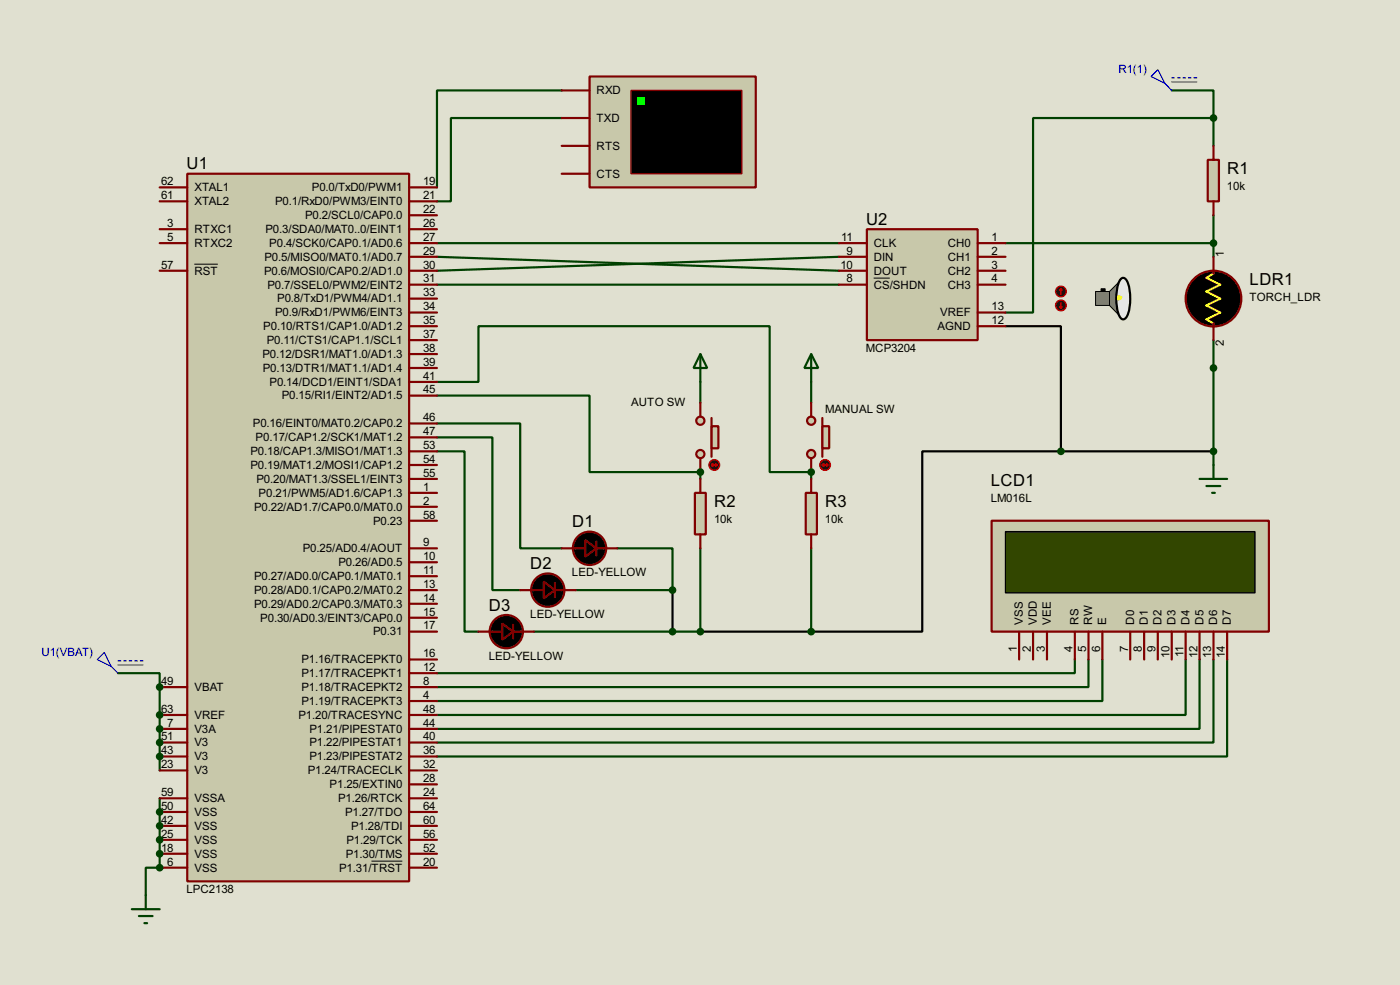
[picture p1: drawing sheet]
<svg xmlns="http://www.w3.org/2000/svg" width="256mm" height="180mm" viewBox="0 0 256 180" stroke-linecap="round" stroke-linejoin="round" font-family="sans-serif">
<path d="M0 0h256.5v180.3h-256.5z" fill="#e0e0d0"/>
<path d="M80.1 52.1h73.6M80.1 44.5h73.6M80.1 47l73.6 2.6M153.7 47l-73.6 2.6M21.6 123.2h7.7v2.6" fill="none" stroke="#004000" stroke-width=".4"/>
<circle cx="29.3" cy="125.8" r=".2" fill="#004000"/>
<path d="M29.3 125.8v5.1" fill="none" stroke="#004000" stroke-width=".4"/>
<circle cx="29.3" cy="130.9" r=".2" fill="#004000"/>
<path d="M29.3 130.9v2.5" fill="none" stroke="#004000" stroke-width=".4"/>
<circle cx="29.3" cy="133.4" r=".2" fill="#004000"/>
<path d="M29.3 133.4v2.5" fill="none" stroke="#004000" stroke-width=".4"/>
<circle cx="29.3" cy="135.9" r=".2" fill="#004000"/>
<path d="M29.3 135.9v2.6" fill="none" stroke="#004000" stroke-width=".4"/>
<circle cx="29.3" cy="138.5" r=".2" fill="#004000"/>
<path d="M29.3 138.5v2.5M29.3 146.1v2.5" fill="none" stroke="#004000" stroke-width=".4"/>
<circle cx="29.3" cy="148.6" r=".2" fill="#004000"/>
<path d="M29.3 148.6v2.6" fill="none" stroke="#004000" stroke-width=".4"/>
<circle cx="29.3" cy="151.2" r=".2" fill="#004000"/>
<path d="M29.3 151.2v2.5" fill="none" stroke="#004000" stroke-width=".4"/>
<circle cx="29.3" cy="153.7" r=".2" fill="#004000"/>
<path d="M29.3 153.7v2.6" fill="none" stroke="#004000" stroke-width=".4"/>
<circle cx="29.3" cy="156.3" r=".2" fill="#004000"/>
<path d="M29.3 156.3v2.5" fill="none" stroke="#004000" stroke-width=".4"/>
<circle cx="29.3" cy="158.8" r=".2" fill="#004000"/>
<g fill="none" stroke="#004000" stroke-width=".4">
<path d="M102.9 16.6h-22.8v17.7M214.7 16.6h7.6v5M102.9 21.6h-20.3v15.3h-2.5M222.3 21.6h-33v35.6h-5.1M222.3 21.6v5.1M222.3 39.4v7.6M184.2 44.5h38.1M80.1 77.5h15.2v22.9h7.6M128.3 69.9v3.8M148.6 69.9v3.8M222.3 62.3v5.1M80.1 80.1h10.1v27.9h5.1"/>
<path d="M80.1 82.6h5v33h2.6M128.3 86.4v1.3M196.9 120.7v2.5h-116.8M199.4 120.7v5.1h-119.3M202 120.7v7.6h-121.9M217.2 120.7v10.2h-137.1M219.8 120.7v12.7h-139.7M222.3 120.7v15.2h-142.2M224.8 120.7v17.8h-144.7M29.3 158.8h-2.6v5.1"/>
</g>
<circle cx="128.3" cy="86.4" r=".2" fill="#004000"/>
<path d="M80.1 72.4h27.9v14h20.3M148.6 86.4v1.3" fill="none" stroke="#004000" stroke-width=".4"/>
<circle cx="148.6" cy="86.4" r=".2" fill="#004000"/>
<path d="M80.1 69.9h7.6v-10.2h53.3v26.7h7.6M222.3 67.4v17.7M113.1 100.4h10.1v7.6h-17.7M128.3 100.4v15.2h-30.5M148.6 100.4v15.2" fill="none" stroke="#004000" stroke-width=".4"/>
<path d="M184.2 59.7h10.2v22.9M194.4 82.6h-25.4v33h-40.7M194.4 82.6h27.9M123.2 108v7.6" fill="none" stroke="#000" stroke-width=".4"/>
<path d="M34.3 31.8h40.7v129.5h-40.7z" fill="#c8c8aa" stroke="#800000" stroke-width=".4"/>
<g fill="none" stroke="#800000" stroke-width=".4">
<path d="M29.3 34.3h5M29.3 36.9h5M75 34.3h5.1M75 36.9h5.1M75 39.4h5.1M29.3 42h5M29.3 44.5h5M29.3 49.6h5M75 42h5.1M75 44.5h5.1M75 47h5.1M75 49.6h5.1"/>
<path d="M75 52.1h5.1M75 54.7h5.1M75 57.2h5.1M75 59.7h5.1M75 62.3h5.1M75 64.8h5.1M75 67.4h5.1M75 69.9h5.1M75 72.4h5.1M75 77.5h5.1M75 80.1h5.1M75 82.6h5.1"/>
<path d="M75 85.1h5.1M75 87.7h5.1M75 90.2h5.1M75 92.8h5.1M75 95.3h5.1M75 100.4h5.1M75 105.5h5.1M75 108h5.1M75 110.5h5.1M75 113.1h5.1M75 115.6h5.1M75 102.9h5.1"/>
<path d="M29.3 130.9h5M29.3 125.8h5M29.3 133.4h5M29.3 135.9h5M29.3 138.5h5M75 130.9h5.1M75 120.7h5.1M75 123.2h5.1M75 125.8h5.1M75 128.3h5.1M75 133.4h5.1M75 135.9h5.1"/>
<path d="M75 138.5h5.1M29.3 141h5M29.3 158.8h5M29.3 146.1h5M29.3 148.6h5M29.3 151.2h5M29.3 153.7h5M29.3 156.3h5M75 141h5.1M75 158.8h5.1M75 146.1h5.1M75 143.6h5.1"/>
<path d="M75 148.6h5.1M75 151.2h5.1M75 153.7h5.1M75 156.3h5.1"/>
</g>
<path d="M35.6 48.4h4.3M68.1 157.6h5.6" fill="none" stroke="#000" stroke-width=".18"/>
<path d="M158.8 42h20.3v20.3h-20.3z" fill="#c8c8aa" stroke="#800000" stroke-width=".4"/>
<path d="M153.7 44.5h5.1M153.7 47h5.1M153.7 49.6h5.1M153.7 52.1h5.1M179.1 44.5h5.1M179.1 47h5.1M179.1 49.6h5.1M179.1 52.1h5.1M179.1 57.2h5.1M179.1 59.7h5.1" fill="none" stroke="#800000" stroke-width=".4"/>
<path d="M160.1 50.9h2.9" fill="none" stroke="#000" stroke-width=".18"/>
<path d="M219.8 87.7h5M221 89h2.6M222.1 90.2h.5M222.3 85.1v2.6M24.2 166.4h5.1M25.5 167.7h2.5M26.5 169h.5M26.7 163.9v2.5" fill="none" stroke="#004000" stroke-width=".4"/>
<g fill="none" stroke="#0000c0" stroke-width=".2">
<path d="M212.1 12.8l1.3 2.5-2.5-1.3zM213.4 15.3l1.3 1.3M214.7 14.3h.5M214.7 15h4.6M215.7 14.3h.5M216.7 14.3h.5M217.7 14.3h.5M218.7 14.3h.6M17.8 120.7l1.3-1.3 1.3 2.6zM20.4 122l1.2 1.2M21.6 121h.6M21.6 121.7h4.6"/>
<path d="M22.7 121h.5M23.7 121h.5M24.7 121h.5M25.7 121h.5"/>
</g>
<g fill="#004000" stroke="#004000" stroke-width=".4">
<circle cx="29.2" cy="125.8" r=".5"/>
<circle cx="29.2" cy="130.9" r=".5"/>
<circle cx="29.2" cy="133.4" r=".5"/>
<circle cx="29.2" cy="135.9" r=".5"/>
<circle cx="29.2" cy="138.5" r=".5"/>
<circle cx="29.2" cy="148.6" r=".5"/>
<circle cx="29.2" cy="151.2" r=".5"/>
<circle cx="29.2" cy="153.7" r=".5"/>
<circle cx="29.2" cy="156.3" r=".5"/>
<circle cx="29.2" cy="158.8" r=".5"/>
</g>
<path d="M108 14h30.5v20.3h-30.5z" fill="#c8c8aa" stroke="#800000" stroke-width=".4"/>
<path d="M115.6 16.6h20.3v15.2h-20.3z" fill="#000" stroke="#800000" stroke-width=".25"/>
<path d="M116.9 17.8h1.3v1.3h-1.3z" fill="#0f0"/>
<path d="M102.9 16.6h5.1M102.9 26.7h5.1M102.9 21.6h5.1M102.9 31.8h5.1" fill="none" stroke="#800000" stroke-width=".4"/>
<circle cx="222.3" cy="54.7" r="5.1" fill="#000" stroke="#800000" stroke-width=".4"/>
<g fill="#808080" stroke="#000" stroke-width=".18">
<path d="M200.7 53.4h2.6v2.5h-2.6z" fill-rule="evenodd"/>
<path d="M205.5 50.9a5.2 5.2 0 0 0-1 3.8 5.2 5.2 0 0 0 1 3.7l.3 .1-2.5-2.6v-2.5l2.5-2.5z" fill-rule="evenodd"/>
</g>
<path d="M205.5 50.9h.3a1.55 1.55 0 0 1 1 1.4 8.8 8.8 0 0 1-.5 5.8l-.5 .4a1.56 1.56 0 0 1-1-1.5 9 9 0 0 1 .4-5.8z" fill-rule="evenodd" fill="#e6e6e6" stroke="#000" stroke-width=".4"/>
<path d="M204.8 54.2h.3l.4 .2a.66 .66 0 0 1-.7 .5z" fill-rule="evenodd" fill="#ff0" stroke="#ff0" stroke-width=".18"/>
<path d="M201.7 52.9h.8v.5h-.8z" fill="#000" stroke="#000" stroke-width=".18"/>
<path d="M222.3 50.1l-1.3 .8 2.6 1.2-2.6 1.3 2.6 1.3-2.6 1.2 2.6 1.3-2.6 1.3 1.3 .7" fill="none" stroke="#f8c003" stroke-width=".4"/>
<path d="M222.3 47v3.1M222.3 59.2v3.1" fill="none" stroke="#800000" stroke-width=".4"/>
<circle cx="194.3" cy="53.4" r="1" fill="#400000" stroke="#f00" stroke-width=".2"/>
<path d="M194.4 52.9l-.3 .2M194.4 52.9l.2 .2M194.4 52.9v1" fill="none" stroke="#f00" stroke-width=".2"/>
<circle cx="194.3" cy="55.9" r="1" fill="#400000" stroke="#f00" stroke-width=".2"/>
<path d="M194.1 56.2l.3 .2M194.4 55.4v1M194.6 56.2l-.2 .2" fill="none" stroke="#f00" stroke-width=".2"/>
<path d="M221.3 29.3h2v7.6h-2z" fill="#c8c8aa" stroke="#800000" stroke-width=".4"/>
<path d="M222.3 26.7v2.6M222.3 36.9v2.5M109.3 99.1v2.6M87.7 115.6h4.3M94 114.4v2.5M94 115.6h3.8M95.3 108h4.3M101.7 106.7v2.6M101.7 108h3.8M102.9 100.4h4.3M109.3 100.4h3.8" fill="none" stroke="#800000" stroke-width=".4"/>
<g fill="#000" stroke="#800000" stroke-width=".4">
<path d="M92 114.1l2 1.5-2 1.5zM99.6 106.5l2.1 1.5-2.1 1.5zM107.2 98.9l2.1 1.5-2.1 1.5z"/>
<circle cx="92.7" cy="115.6" r="3.1"/>
<circle cx="100.3" cy="108" r="3.1"/>
<circle cx="108" cy="100.4" r="3.1"/>
</g>
<path d="M181.7 95.3h50.8v20.3h-50.8z" fill="#c8c8aa" stroke="#800000" stroke-width=".4"/>
<path d="M184.2 97.3h45.7v11.2h-45.7z" fill="#324600" stroke="#000" stroke-width=".25"/>
<g fill="none" stroke="#800000" stroke-width=".4">
<path d="M186.7 115.6v5.1M189.3 115.6v5.1M191.8 115.6v5.1M196.9 115.6v5.1M199.4 115.6v5.1M202 115.6v5.1M207.1 115.6v5.1M209.6 115.6v5.1M212.1 115.6v5.1M214.7 115.6v5.1M217.2 115.6v5.1M219.8 115.6v5.1"/>
<path d="M222.3 115.6v5.1M224.8 115.6v5.1"/>
</g>
<g fill="#004000" stroke="#004000" stroke-width=".4">
<circle cx="222.3" cy="21.6" r=".5"/>
<circle cx="222.3" cy="67.4" r=".5"/>
<circle cx="222.3" cy="44.5" r=".5"/>
</g>
<g fill="#c8c8aa" stroke="#800000" stroke-width=".4">
<circle cx="128.3" cy="83.1" r=".75"/>
<circle cx="128.3" cy="77" r=".75"/>
</g>
<path d="M130.4 76.5v7.1" fill="none" stroke="#800000" stroke-width=".4"/>
<path d="M130.4 78h1.2v4.1h-1.2z" fill="#c8c8aa" stroke="#800000" stroke-width=".4"/>
<path d="M128.3 73.7v2.6M128.3 83.9v2.5" fill="none" stroke="#800000" stroke-width=".4"/>
<circle cx="130.8" cy="85.1" r="1" fill="#400000" stroke="#f00" stroke-width=".2"/>
<path d="M130.4 85.1h1M130.4 85.1l.2 .3M130.6 84.9l-.2 .2M131.1 84.9l.3 .2M131.4 85.1l-.3 .3" fill="none" stroke="#f00" stroke-width=".2"/>
<path d="M127.3 90.2h2v7.6h-2z" fill="#c8c8aa" stroke="#800000" stroke-width=".4"/>
<path d="M128.3 87.7v2.5M128.3 97.8v2.6" fill="none" stroke="#800000" stroke-width=".4"/>
<path d="M128.3 64.8l1.3 2.6h-2.5zM128.3 64.8v5.1" fill="none" stroke="#004000" stroke-width=".4"/>
<g fill="#c8c8aa" stroke="#800000" stroke-width=".4">
<circle cx="148.6" cy="83.1" r=".75"/>
<circle cx="148.6" cy="77" r=".75"/>
</g>
<path d="M150.7 76.5v7.1" fill="none" stroke="#800000" stroke-width=".4"/>
<path d="M150.7 78h1.2v4.1h-1.2z" fill="#c8c8aa" stroke="#800000" stroke-width=".4"/>
<path d="M148.6 73.7v2.6M148.6 83.9v2.5" fill="none" stroke="#800000" stroke-width=".4"/>
<circle cx="151.1" cy="85.1" r="1" fill="#400000" stroke="#f00" stroke-width=".2"/>
<path d="M150.7 85.1h1M150.7 85.1l.2 .3M150.9 84.9l-.2 .2M151.4 84.9l.3 .2M151.7 85.1l-.3 .3" fill="none" stroke="#f00" stroke-width=".2"/>
<path d="M147.6 90.2h2.1v7.6h-2.1z" fill="#c8c8aa" stroke="#800000" stroke-width=".4"/>
<path d="M148.6 87.7v2.5M148.6 97.8v2.6" fill="none" stroke="#800000" stroke-width=".4"/>
<path d="M148.6 64.8l1.3 2.6h-2.5zM148.6 64.8v5.1" fill="none" stroke="#004000" stroke-width=".4"/>
<g fill="#004000" stroke="#004000" stroke-width=".4">
<circle cx="128.3" cy="86.4" r=".5"/>
<circle cx="148.6" cy="86.4" r=".5"/>
<circle cx="222.3" cy="82.6" r=".5"/>
<circle cx="123.2" cy="115.6" r=".5"/>
<circle cx="123.2" cy="108" r=".5"/>
<circle cx="194.3" cy="82.6" r=".5"/>
<circle cx="128.3" cy="115.6" r=".5"/>
<circle cx="148.6" cy="115.6" r=".5"/>
</g>
<g font-size="3.4">
<text x="34.2" y="31">U1</text>
<text x="224.8" y="31.8">R1</text>
<text x="158.7" y="41.2">U2</text>
<text x="228.9" y="52.1">LDR1</text>
<text x="181.5" y="88.9">LCD1</text>
<text x="130.9" y="92.8">R2</text>
<text x="151.2" y="92.8">R3</text>
<text x="104.8" y="96.5">D1</text>
<text x="97.2" y="104.2">D2</text>
<text x="89.6" y="111.8">D3</text>
</g>
<g font-size="2.4">
<text x="109.3" y="17.3">RXD</text>
<text x="109.3" y="22.3">TXD</text>
<text x="109.3" y="27.4">RTS</text>
<text x="29.5" y="33.9">62</text>
<text x="35.6" y="35">XTAL1</text>
<text x="57.1" y="35">P0.0/TxD0/PWM1</text>
<text x="77.5" y="33.9">19</text>
<text x="109.3" y="32.5">CTS</text>
<text x="224.8" y="34.7">10k</text>
<text x="29.5" y="36.5">61</text>
<text x="30.7" y="41.6">3</text>
<text x="35.6" y="37.6">XTAL2</text>
<text x="50.4" y="37.6">P0.1/RxD0/PWM3/EINT0</text>
<text x="55.9" y="40.1">P0.2/SCL0/CAP0.0</text>
<text x="77.5" y="36.5">21</text>
<text x="77.5" y="39">22</text>
<text x="77.5" y="41.6">26</text>
<text x="30.7" y="44.1">5</text>
<text x="35.6" y="42.7">RTXC1</text>
<text x="35.6" y="45.2">RTXC2</text>
<text x="48.4" y="47.7">P0.5/MISO0/MAT0.1/AD0.7</text>
<text x="48.6" y="42.7">P0.3/SDA0/MAT0..0/EINT1</text>
<text x="49.3" y="45.2">P0.4/SCK0/CAP0.1/AD0.6</text>
<text x="77.5" y="44.1">27</text>
<text x="77.5" y="46.6">29</text>
<text x="154.1" y="44.1">11</text>
<text x="155.1" y="46.6">9</text>
<text x="160.1" y="45.2">CLK</text>
<text x="160.1" y="47.7">DIN</text>
<text x="173.6" y="45.2">CH0</text>
<text x="173.6" y="47.7">CH1</text>
<text x="181.7" y="44.1">1</text>
<text x="181.7" y="46.6">2</text>
<text x="224.2" y="47" transform="rotate(-90 224.2 47)">1</text>
<text x="29.5" y="49.2">57</text>
<text x="35.6" y="50.3">RST</text>
<text x="48.4" y="50.3">P0.6/MOSI0/CAP0.2/AD1.0</text>
<text x="49" y="52.8">P0.7/SSEL0/PWM2/EINT2</text>
<text x="77.5" y="49.2">30</text>
<text x="77.5" y="51.7">31</text>
<text x="154" y="49.2">10</text>
<text x="155.1" y="51.7">8</text>
<text x="160.1" y="52.8">CS/SHDN</text>
<text x="160.1" y="50.3">DOUT</text>
<text x="173.6" y="50.3">CH2</text>
<text x="173.6" y="52.8">CH3</text>
<text x="181.7" y="49.2">3</text>
<text x="181.7" y="51.7">4</text>
<text x="50.4" y="57.9">P0.9/RxD1/PWM6/EINT3</text>
<text x="50.8" y="55.4">P0.8/TxD1/PWM4/AD1.1</text>
<text x="77.5" y="54.3">33</text>
<text x="77.5" y="56.8">34</text>
<text x="77.5" y="59.3">35</text>
<text x="172.2" y="57.9">VREF</text>
<text x="181.7" y="56.8">13</text>
<text x="181.7" y="59.3">12</text>
<text x="228.9" y="55">TORCH_LDR</text>
<text x="48.1" y="65.5">P0.12/DSR1/MAT1.0/AD1.3</text>
<text x="48.2" y="60.4">P0.10/RTS1/CAP1.0/AD1.2</text>
<text x="48.9" y="63">P0.11/CTS1/CAP1.1/SCL1</text>
<text x="77.5" y="61.9">37</text>
<text x="77.5" y="64.4">38</text>
<text x="158.6" y="64.4">MCP3204</text>
<text x="171.7" y="60.4">AGND</text>
<text x="224.2" y="63.4" transform="rotate(-90 224.2 63.4)">2</text>
<text x="48.1" y="68.1">P0.13/DTR1/MAT1.1/AD1.4</text>
<text x="49.4" y="70.6">P0.14/DCD1/EINT1/SDA1</text>
<text x="77.5" y="67">39</text>
<text x="77.5" y="69.5">41</text>
<text x="77.5" y="72">45</text>
<text x="51.6" y="73.1">P0.15/RI1/EINT2/AD1.5</text>
<text x="77.5" y="77.1">46</text>
<text x="115.6" y="74.4">AUTO SW</text>
<text x="151.2" y="75.7">MANUAL SW</text>
<text x="45.9" y="83.3">P0.18/CAP1.3/MISO1/MAT1.3</text>
<text x="46.3" y="78.2">P0.16/EINT0/MAT0.2/CAP0.2</text>
<text x="46.8" y="80.8">P0.17/CAP1.2/SCK1/MAT1.2</text>
<text x="77.5" y="79.7">47</text>
<text x="77.5" y="82.2">53</text>
<text x="45.9" y="85.8">P0.19/MAT1.2/MOSI1/CAP1.2</text>
<text x="47" y="88.4">P0.20/MAT1.3/SSEL1/EINT3</text>
<text x="77.5" y="84.7">54</text>
<text x="77.5" y="87.3">55</text>
<text x="77.5" y="89.8">1</text>
<text x="46.5" y="93.5">P0.22/AD1.7/CAP0.0/MAT0.0</text>
<text x="47.4" y="90.9">P0.21/PWM5/AD1.6/CAP1.3</text>
<text x="77.5" y="92.4">2</text>
<text x="77.5" y="94.9">58</text>
<text x="130.8" y="95.7">10k</text>
<text x="151.1" y="95.7">10k</text>
<text x="181.5" y="91.9">LM016L</text>
<text x="55.5" y="101.1">P0.25/AD0.4/AOUT</text>
<text x="68.3" y="96">P0.23</text>
<text x="77.5" y="100">9</text>
<text x="46.5" y="106.2">P0.27/AD0.0/CAP0.1/MAT0.1</text>
<text x="62" y="103.6">P0.26/AD0.5</text>
<text x="77.5" y="105.1">11</text>
<text x="77.5" y="107.6">13</text>
<text x="77.5" y="102.5">10</text>
<text x="104.8" y="105.5">LED-YELLOW</text>
<text x="46.5" y="108.7">P0.28/AD0.1/CAP0.2/MAT0.2</text>
<text x="46.5" y="111.2">P0.29/AD0.2/CAP0.3/MAT0.3</text>
<text x="47.7" y="113.8">P0.30/AD0.3/EINT3/CAP0.0</text>
<text x="77.5" y="110.1">14</text>
<text x="77.5" y="112.7">15</text>
<text x="97.1" y="113.2">LED-YELLOW</text>
<text x="68.3" y="116.3">P0.31</text>
<text x="77.5" y="115.2">17</text>
<text x="186.3" y="119.3" transform="rotate(-90 186.3 119.3)">1</text>
<text x="187.4" y="114.3" transform="rotate(-90 187.4 114.3)">VSS</text>
<text x="188.9" y="119.3" transform="rotate(-90 188.9 119.3)">2</text>
<text x="190" y="114.3" transform="rotate(-90 190 114.3)">VDD</text>
<text x="191.4" y="119.3" transform="rotate(-90 191.4 119.3)">3</text>
<text x="192.5" y="114.3" transform="rotate(-90 192.5 114.3)">VEE</text>
<text x="196.5" y="119.3" transform="rotate(-90 196.5 119.3)">4</text>
<text x="197.6" y="114.3" transform="rotate(-90 197.6 114.3)">RS</text>
<text x="199" y="119.3" transform="rotate(-90 199 119.3)">5</text>
<text x="200.1" y="114.3" transform="rotate(-90 200.1 114.3)">RW</text>
<text x="201.6" y="119.3" transform="rotate(-90 201.6 119.3)">6</text>
<text x="202.7" y="114.3" transform="rotate(-90 202.7 114.3)">E</text>
<text x="206.7" y="119.3" transform="rotate(-90 206.7 119.3)">7</text>
<text x="207.8" y="114.3" transform="rotate(-90 207.8 114.3)">D0</text>
<text x="209.2" y="119.3" transform="rotate(-90 209.2 119.3)">8</text>
<text x="210.3" y="114.3" transform="rotate(-90 210.3 114.3)">D1</text>
<text x="211.7" y="119.3" transform="rotate(-90 211.7 119.3)">9</text>
<text x="212.8" y="114.3" transform="rotate(-90 212.8 114.3)">D2</text>
<text x="215.4" y="114.3" transform="rotate(-90 215.4 114.3)">D3</text>
<text x="217.9" y="114.3" transform="rotate(-90 217.9 114.3)">D4</text>
<text x="220.5" y="114.3" transform="rotate(-90 220.5 114.3)">D5</text>
<text x="223" y="114.3" transform="rotate(-90 223 114.3)">D6</text>
<text x="225.5" y="114.3" transform="rotate(-90 225.5 114.3)">D7</text>
<text x="29.5" y="125.4">49</text>
<text x="55.2" y="121.4">P1.16/TRACEPKT0</text>
<text x="55.2" y="123.9">P1.17/TRACEPKT1</text>
<text x="77.5" y="120.3">16</text>
<text x="77.5" y="122.8">12</text>
<text x="77.5" y="125.4">8</text>
<text x="89.5" y="120.8">LED-YELLOW</text>
<text x="214.3" y="120.5" transform="rotate(-90 214.3 120.5)">10</text>
<text x="216.8" y="120.3" transform="rotate(-90 216.8 120.3)">11</text>
<text x="219.4" y="120.5" transform="rotate(-90 219.4 120.5)">12</text>
<text x="221.9" y="120.4" transform="rotate(-90 221.9 120.4)">13</text>
<text x="224.4" y="120.4" transform="rotate(-90 224.4 120.4)">14</text>
<text x="29.5" y="130.5">63</text>
<text x="35.6" y="131.6">VREF</text>
<text x="35.6" y="126.5">VBAT</text>
<text x="54.7" y="131.6">P1.20/TRACESYNC</text>
<text x="55.2" y="126.5">P1.18/TRACEPKT2</text>
<text x="55.2" y="129">P1.19/TRACEPKT3</text>
<text x="77.5" y="127.9">4</text>
<text x="77.5" y="130.5">48</text>
<text x="29.5" y="135.5">51</text>
<text x="30.7" y="133">7</text>
<text x="35.6" y="136.6">V3</text>
<text x="35.6" y="134.1">V3A</text>
<text x="56.7" y="134.1">P1.21/PIPESTAT0</text>
<text x="56.7" y="136.6">P1.22/PIPESTAT1</text>
<text x="77.5" y="133">44</text>
<text x="77.5" y="135.5">40</text>
<text x="29.5" y="140.6">23</text>
<text x="29.5" y="138.1">43</text>
<text x="35.6" y="141.7">V3</text>
<text x="35.6" y="139.2">V3</text>
<text x="56.4" y="141.7">P1.24/TRACECLK</text>
<text x="56.7" y="139.2">P1.23/PIPESTAT2</text>
<text x="77.5" y="138.1">36</text>
<text x="77.5" y="140.6">32</text>
<text x="77.5" y="143.2">28</text>
<text x="29.5" y="145.7">59</text>
<text x="29.5" y="148.2">50</text>
<text x="35.6" y="146.8">VSSA</text>
<text x="35.6" y="149.3">VSS</text>
<text x="60.4" y="144.3">P1.25/EXTIN0</text>
<text x="61.9" y="146.8">P1.26/RTCK</text>
<text x="63.2" y="149.3">P1.27/TDO</text>
<text x="77.5" y="145.7">24</text>
<text x="77.5" y="148.2">64</text>
<text x="29.5" y="155.9">18</text>
<text x="29.5" y="153.3">25</text>
<text x="29.5" y="150.8">42</text>
<text x="35.6" y="154.4">VSS</text>
<text x="35.6" y="151.9">VSS</text>
<text x="63.5" y="154.4">P1.29/TCK</text>
<text x="64.3" y="151.9">P1.28/TDI</text>
<text x="77.5" y="150.8">60</text>
<text x="77.5" y="153.3">56</text>
<text x="77.5" y="155.9">52</text>
<text x="30.7" y="158.4">6</text>
<text x="35.6" y="159.5">VSS</text>
<text x="35.6" y="157">VSS</text>
<text x="62.1" y="159.5">P1.31/TRST</text>
<text x="63.3" y="157">P1.30/TMS</text>
<text x="77.5" y="158.4">20</text>
<text x="34.1" y="163.4">LPC2138</text>
</g>
<g font-size="2.4" fill="#0000c0">
<text x="204.9" y="13.4">R1(1)</text>
<text x="7.6" y="120.1">U1(VBAT)</text>
</g>
</svg>
